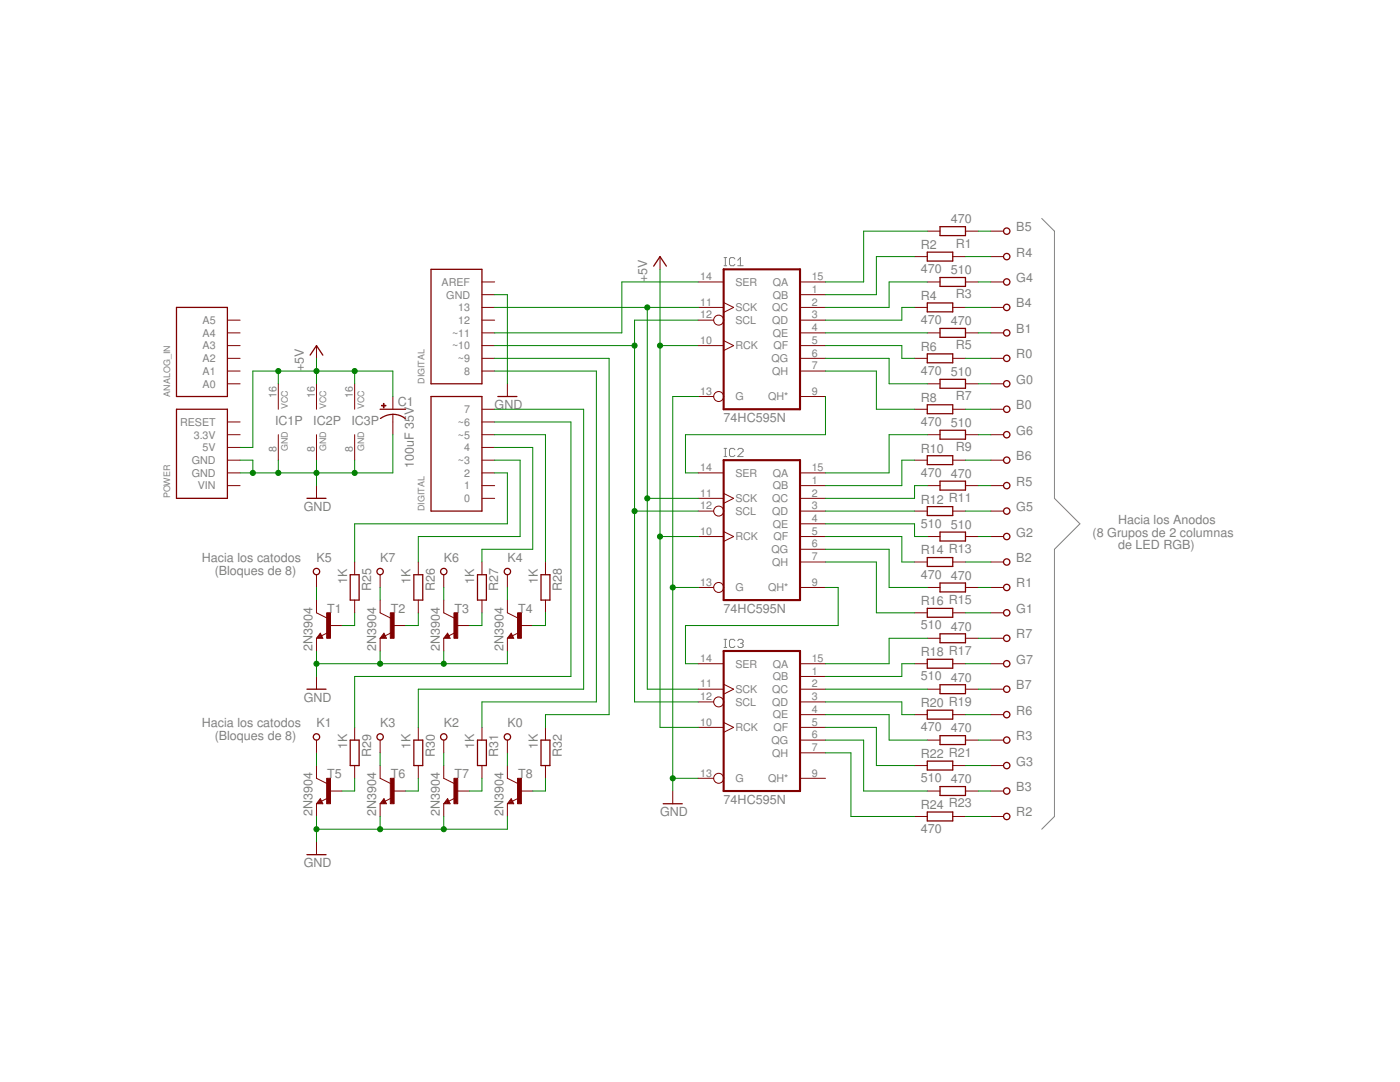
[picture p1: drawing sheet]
<svg xmlns="http://www.w3.org/2000/svg" width="279mm" height="216mm" viewBox="0 0 279 216" stroke-linecap="round" stroke-linejoin="round" font-family="sans-serif">
<g fill="none" stroke="#808080" stroke-width=".2">
<path d="M144.5 53h.5M144.5 51.4h.5M144.8 51.4v1.6M146.7 51.7l-.3-.3h-.5l-.3 .3v1l.3 .3h.5l.3-.3M147.2 53h1.1M147.2 51.9l.6-.5v1.6M207.9 43.6l2.5 2.5v53.3l5.1 5.1-5.1 5.1v53.3l-2.5 2.6M144.5 91.1h.5M144.5 89.5h.5M144.8 89.5v1.6M146.7 89.7l-.3-.2h-.5l-.3 .2v1.1l.3 .3h.5l.3-.3M147.2 89.7l.3-.2h.5l.3 .2v.3l-1.1 1.1h1.1"/>
<path d="M144.5 129.2h.5M144.5 127.6h.5M144.8 127.6v1.6M146.7 127.8l-.3-.2h-.5l-.3 .2v1.1l.3 .3h.5l.3-.3M147.2 127.8l.3-.2h.5l.3 .2v.3l-.3 .3M147.8 128.4h.2M148 128.4l.3 .3v.2l-.3 .3h-.5l-.3-.3"/>
</g>
<g fill="none" stroke="#800000" stroke-width=".25">
<path d="M86 53.7h10.2v22.9h-10.2zM130.5 53.1l1.2-1.9 1.3 1.9M185.1 50.3h5v1.8h-5zM187.6 45.2h5.1v1.8h-5.1zM187.6 55.4h5.1v1.7h-5.1zM35.2 61.3h10.2v17.8h-10.2zM61.9 70.9l1.3-1.9 1.2 1.9M86 79.1h10.2v22.9h-10.2zM99.4 79.1h3.8M185.1 60.5h5v1.7h-5zM185.1 70.6h5v1.8h-5zM187.6 65.5h5.1v1.8h-5.1z"/>
<path d="M187.6 75.7h5.1v1.8h-5.1zM35.2 81.7h10.2v17.7h-10.2zM61.3 99.4h3.8M75.9 81.7h5M75.9 83.5a4 4 0 0 1 5 0M185.1 80.8h5v1.7h-5zM185.1 90.9h5v1.8h-5zM187.6 85.9h5.1v1.7h-5.1zM187.6 96h5.1v1.8h-5.1zM69.9 114.7h1.8v5h-1.8zM82.6 114.7h1.8v5h-1.8zM95.3 114.7h1.8v5h-1.8z"/>
<path d="M108 114.7h1.7v5h-1.7zM185.1 101.1h5v1.8h-5zM185.1 111.3h5v1.7h-5zM187.6 106.2h5.1v1.7h-5.1zM187.6 116.3h5.1v1.8h-5.1zM61.3 137.5h3.8M63.9 126.9l-.1 .2h.4l-.3-.5-.5 .6h.8M76.6 126.9l-.1 .2h.4l-.3-.5-.5 .6h.8M89.3 126.9l-.1 .2h.4l-.3-.5-.5 .6h.8M102 126.9l-.1 .2h.4l-.3-.5-.5 .6h.8M185.1 121.4h5v1.8h-5zM185.1 131.6h5v1.7h-5z"/>
<path d="M187.6 126.5h5.1v1.7h-5.1zM187.6 136.6h5.1v1.8h-5.1zM63.9 159.9l-.1 .2h.4l-.3-.5-.5 .7h.8M69.9 147.7h1.8v5.1h-1.8zM76.6 159.9l-.1 .2h.4l-.3-.5-.5 .7h.8M82.6 147.7h1.8v5.1h-1.8zM89.3 159.9l-.1 .2h.4l-.3-.5-.5 .7h.8M95.3 147.7h1.8v5.1h-1.8zM102 159.9l-.1 .2h.4l-.3-.5-.5 .7h.8M108 147.7h1.7v5.1h-1.7zM185.1 141.7h5v1.8h-5zM185.1 151.9h5v1.7h-5z"/>
<path d="M187.6 146.8h5.1v1.8h-5.1zM187.6 157h5.1v1.7h-5.1zM61.3 170.5h3.8M132.4 160.4h3.8M185.1 162h5v1.8h-5z"/>
<circle cx="200.9" cy="46.1" r=".64"/>
<circle cx="200.9" cy="51.2" r=".64"/>
<circle cx="200.9" cy="56.3" r=".64"/>
<circle cx="200.9" cy="66.4" r=".64"/>
<circle cx="200.9" cy="61.3" r=".64"/>
<circle cx="200.9" cy="71.5" r=".64"/>
<circle cx="200.9" cy="76.6" r=".64"/>
<circle cx="200.9" cy="81.7" r=".64"/>
<circle cx="200.9" cy="86.7" r=".64"/>
<circle cx="200.9" cy="91.8" r=".64"/>
<circle cx="200.9" cy="96.9" r=".64"/>
<circle cx="63.2" cy="114" r=".64"/>
<circle cx="75.9" cy="114" r=".64"/>
<circle cx="88.6" cy="114" r=".64"/>
<circle cx="101.3" cy="114" r=".64"/>
<circle cx="200.9" cy="107.1" r=".64"/>
<circle cx="200.9" cy="102" r=".64"/>
<circle cx="200.9" cy="112.1" r=".64"/>
<circle cx="200.9" cy="117.2" r=".64"/>
<circle cx="200.9" cy="137.5" r=".64"/>
<circle cx="200.9" cy="132.4" r=".64"/>
<circle cx="200.9" cy="127.4" r=".64"/>
<circle cx="200.9" cy="122.3" r=".64"/>
<circle cx="63.2" cy="147" r=".64"/>
<circle cx="75.9" cy="147" r=".64"/>
<circle cx="88.6" cy="147" r=".64"/>
<circle cx="101.3" cy="147" r=".64"/>
<circle cx="200.9" cy="142.6" r=".64"/>
<circle cx="200.9" cy="152.8" r=".64"/>
<circle cx="200.9" cy="157.8" r=".64"/>
<circle cx="200.9" cy="147.7" r=".64"/>
<circle cx="200.9" cy="162.9" r=".64"/>
</g>
<g fill="none" stroke="#800000" stroke-width=".2">
<path d="M96.2 58.8h2.5M96.2 56.3h2.5M131.7 51.2v2.5M139.3 56.3h5.1M159.7 58.8h5M159.7 56.3h5M182.5 51.2h2.6M185.1 56.3h2.5M185.1 46.1h2.5M190.1 51.2h2.6M192.7 56.3h2.5M192.7 46.1h2.5"/>
<path d="M197.7 56.3h2.6M197.7 46.1h2.6M197.7 51.2h2.6M45.4 76.6h2.5M45.4 74h2.5M45.4 71.5h2.5M45.4 69h2.5M45.4 66.4h2.5M45.4 63.9h2.5M55.5 76.6v5.1M63.2 69v2.5M63.2 76.6v5.1"/>
<path d="M70.8 76.6v5.1M78.4 79.1v2.6M96.2 74h2.5M96.2 71.5h2.5M96.2 69h2.5M96.2 66.4h2.5M96.2 63.9h2.5M96.2 61.3h2.5M101.3 76.6v2.5M139.3 69h5.1M139.3 63.9h3.1M139.3 61.3h5.1"/>
<path d="M139.3 79.1h3.1M144.4 60.4l2 .9-2 1M144.4 68l2 1-2 1M159.7 74h5M159.7 71.5h5M159.7 69h5M159.7 66.4h5M159.7 63.9h5M159.7 61.3h5M159.7 79.1h5M182.5 71.5h2.6M182.5 61.3h2.6"/>
<path d="M185.1 76.6h2.5M185.1 66.4h2.5M190.1 71.5h2.6M190.1 61.3h2.6M192.7 76.6h2.5M192.7 66.4h2.5M197.7 76.6h2.6M197.7 71.5h2.6M197.7 66.4h2.6M197.7 61.3h2.6M45.4 96.9h2.5M45.4 94.4h2.5"/>
<path d="M45.4 91.8h2.5M45.4 89.3h2.5M45.4 86.7h2.5M45.4 84.2h2.5M55.5 86.7v5.1M63.2 86.7v5.1M63.2 96.9v2.5M70.8 86.7v5.1M78.4 82.7v4M96.2 99.4h2.5M96.2 96.9h2.5M96.2 94.4h2.5"/>
<path d="M96.2 91.8h2.5M96.2 89.3h2.5M96.2 86.7h2.5M96.2 84.2h2.5M96.2 81.7h2.5M139.3 99.4h5.1M139.3 94.4h5.1M144.4 98.4l2 1-2 1M159.7 99.4h5M159.7 96.9h5M159.7 94.4h5M182.5 91.8h2.6"/>
<path d="M182.5 81.7h2.6M185.1 96.9h2.5M185.1 86.7h2.5M190.1 91.8h2.6M190.1 81.7h2.6M192.7 96.9h2.5M192.7 86.7h2.5M197.7 96.9h2.6M197.7 91.8h2.6M197.7 86.7h2.6M197.7 81.7h2.6M63.2 114.7v2.5"/>
<path d="M63.2 119.7v2.6l2 1M70.8 112.1v2.6M70.8 119.7v2.6M75.9 119.7v2.6l2 1M75.9 114.7v2.5M83.5 112.1v2.6M83.5 119.7v2.6M88.6 119.7v2.6l2 1M88.6 114.7v2.5M96.2 112.1v2.6M96.2 119.7v2.6M101.3 119.7v2.6l2 1"/>
<path d="M101.3 114.7v2.5M108.9 112.1v2.6M108.9 119.7v2.6M139.3 102h3.1M139.3 107.1h5.1M139.3 117.2h3.1M144.4 106.1l2 1-2 .9M159.7 102h5M159.7 104.5h5M159.7 107.1h5M159.7 109.6h5M159.7 112.1h5"/>
<path d="M159.7 117.2h5M182.5 102h2.6M182.5 112.1h2.6M185.1 107.1h2.5M185.1 117.2h2.5M190.1 102h2.6M190.1 112.1h2.6M192.7 107.1h2.5M192.7 117.2h2.5M197.7 102h2.6M197.7 107.1h2.6M197.7 112.1h2.6"/>
<path d="M197.7 117.2h2.6M63.2 127.4v2.5M63.2 135v2.5M63.9 126.3l.5 1.1h-1.2zM65.4 126.3l-1.2 .6M65.7 124.8h2.5M75.9 127.4v2.5M76.6 126.3l.5 1.1h-1.2zM78.1 126.3l-1.2 .6M78.4 124.8h2.5M88.6 127.4v2.5M89.3 126.3l.5 1.1h-1.2z"/>
<path d="M90.8 126.3l-1.2 .6M91.1 124.8h2.5M101.3 127.4v2.5M102 126.3l.5 1.1h-1.2zM103.5 126.3l-1.2 .6M103.8 124.8h2.5M139.3 137.5h5.1M139.3 132.4h5.1M144.4 136.5l2 1-2 1M159.7 135h5M159.7 137.5h5M159.7 132.4h5"/>
<path d="M182.5 132.4h2.6M182.5 122.3h2.6M185.1 137.5h2.5M185.1 127.4h2.5M190.1 132.4h2.6M190.1 122.3h2.6M192.7 137.5h2.5M192.7 127.4h2.5M197.7 137.5h2.6M197.7 132.4h2.6M197.7 127.4h2.6M197.7 122.3h2.6"/>
<path d="M63.2 147.7v2.5M63.2 152.8v2.5l2 1M63.9 159.4l.5 1h-1.2zM65.4 159.3l-1.2 .6M65.7 157.8h2.5M70.8 145.1v2.6M70.8 152.8v2.5M75.9 147.7v2.5M75.9 152.8v2.5l2 1M76.6 159.4l.5 1h-1.2zM78.1 159.3l-1.2 .6M78.4 157.8h2.5"/>
<path d="M83.5 145.1v2.6M83.5 152.8v2.5M88.6 147.7v2.5M88.6 152.8v2.5l2 1M89.3 159.4l.5 1h-1.2zM90.8 159.3l-1.2 .6M91.1 157.8h2.5M96.2 145.1v2.6M96.2 152.8v2.5M101.3 147.7v2.5M101.3 152.8v2.5l2 1M102 159.4l.5 1h-1.2z"/>
<path d="M103.5 159.3l-1.2 .6M103.8 157.8h2.5M108.9 145.1v2.6M108.9 152.8v2.5M134.3 157.8v2.6M139.3 140.1h3.1M139.3 145.1h5.1M139.3 155.3h3.1M144.4 144.1l2 1-2 1M159.7 140.1h5M159.7 142.6h5M159.7 145.1h5"/>
<path d="M159.7 147.7h5M159.7 150.2h5M159.7 155.3h5M182.5 142.6h2.6M182.5 152.8h2.6M185.1 147.7h2.5M185.1 157.8h2.5M190.1 142.6h2.6M190.1 152.8h2.6M192.7 147.7h2.5M192.7 157.8h2.5M197.7 142.6h2.6"/>
<path d="M197.7 147.7h2.6M197.7 152.8h2.6M197.7 157.8h2.6M63.2 160.4v2.5M63.2 168v2.5M75.9 160.4v2.5M88.6 160.4v2.5M101.3 160.4v2.5M182.5 162.9h2.6M190.1 162.9h2.6M197.7 162.9h2.6"/>
<circle cx="143.4" cy="79.1" r=".99"/>
<circle cx="143.4" cy="63.9" r=".99"/>
<circle cx="143.4" cy="117.2" r=".99"/>
<circle cx="143.4" cy="102" r=".99"/>
<circle cx="143.4" cy="140.1" r=".99"/>
<circle cx="143.4" cy="155.3" r=".99"/>
</g>
<path d="M144.4 53.7h15.3v28h-15.3zM144.4 91.8h15.3v27.9h-15.3zM144.4 129.9h15.3v27.9h-15.3z" fill="none" stroke="#800000" stroke-width=".42"/>
<g fill="#800000" stroke="#800000" stroke-width=".2">
<path d="M76.1 80.9h.9v.1h-.9z"/>
<path d="M76.5 80.5h.1v.9h-.1z"/>
<path d="M65.2 122.3h.8v5.1h-.8z"/>
<path d="M77.9 122.3h.8v5.1h-.8z"/>
<path d="M90.6 122.3h.8v5.1h-.8z"/>
<path d="M103.3 122.3h.8v5.1h-.8z"/>
<path d="M65.2 155.3h.8v5.1h-.8z"/>
<path d="M77.9 155.3h.8v5.1h-.8z"/>
<path d="M90.6 155.3h.8v5.1h-.8z"/>
<path d="M103.3 155.3h.8v5.1h-.8z"/>
</g>
<g fill="none" stroke="#008000" stroke-width=".2">
<path d="M98.7 58.8h2.6v17.8M131.7 53.7v91.4h7.6M139.3 56.3h-15.2v10.1h-25.4M182.5 51.2h-7.6v7.6h-10.2M185.1 56.3h-7.7v5h-12.7M185.1 46.1h-12.7v10.2h-7.7M192.7 51.2h5M195.2 56.3h2.5M195.2 46.1h2.5M55.5 74v2.6M63.2 71.5v5.1M70.8 74v2.6"/>
<path d="M78.4 79.1v-5.1h-27.9v15.3h-2.6M98.7 74h20.3v66.1h-22.8v5M98.7 69h27.9M98.7 61.3h40.6M98.7 71.5h22.9v71.1h-12.7v2.5M129.2 61.3v76.2h10.1M131.7 69h7.6M139.3 79.1h-5v78.7M139.3 63.9h-12.7v76.2h12.7M164.7 74h10.2v7.7h7.6M164.7 69h15.3v2.5h2.5M164.7 79.1v7.6h-27.9v7.7h2.5"/>
<path d="M164.7 66.4h20.4M164.7 71.5h12.7v5.1h7.7M182.5 61.3h-2.5v2.6h-15.3M192.7 61.3h5M192.7 71.5h5M195.2 66.4h2.5M195.2 76.6h2.5M47.9 91.8h2.6v2.6M55.5 91.8v2.6M63.2 91.8v5.1M70.8 91.8v2.6M78.4 86.7v7.7h-30.5"/>
<path d="M98.7 94.4h2.6v10.1h-30.5v7.6M98.7 84.2h15.2v50.8h-43.1v10.1M98.7 89.3h7.6v20.3h-10.1v2.5M98.7 91.8h5.1v15.3h-20.3v5M98.7 86.7h10.2v25.4M98.7 81.7h17.8v55.8h-33v7.6M129.2 99.4h10.1M182.5 91.8h-2.5v5.1h-15.3M185.1 86.7h-7.7v7.7h-12.7M185.1 96.9h-2.6v2.5h-17.8M192.7 91.8h5M192.7 81.7h5"/>
<path d="M195.2 86.7h2.5M195.2 96.9h2.5M63.2 117.2v2.5M75.9 117.2v2.5M88.6 117.2v2.5M101.3 117.2v2.5M126.6 102h12.7M131.7 107.1h7.6M134.3 117.2h5M164.7 107.1h15.3v5h2.5M164.7 104.5h17.8v2.6h2.6M164.7 117.2h2.6v7.6h-30.5v7.6h2.5"/>
<path d="M164.7 109.6h12.7v7.6h7.7M164.7 102h17.8M164.7 112.1h10.2v10.2h7.6M192.7 102h5M192.7 112.1h5M195.2 107.1h2.5M195.2 117.2h2.5M63.2 129.9v5.1M70.8 122.3v2.5h-2.6M75.9 129.9v2.5M83.5 122.3v2.5h-2.6M88.6 129.9v2.5"/>
<path d="M96.2 122.3v2.5h-2.6M101.3 129.9v2.5h-38.1M108.9 122.3v2.5h-2.6M164.7 137.5h20.4M182.5 132.4h-2.5v2.6h-15.3M185.1 127.4h-7.7v5h-12.7M192.7 132.4h5M192.7 122.3h5M195.2 137.5h2.5M195.2 127.4h2.5M63.2 150.2v2.6M70.8 155.3v2.5h-2.6"/>
<path d="M75.9 150.2v2.6M83.5 155.3v2.5h-2.6M88.6 150.2v2.6M96.2 155.3v2.5h-2.6M101.3 150.2v2.6M108.9 155.3v2.5h-2.6M134.3 155.3h5M164.7 145.1h10.2v7.7h7.6M164.7 140.1h15.3v2.5h2.5M164.7 147.7h7.7v10.1h12.7M164.7 142.6h12.7v5.1h7.7M164.7 150.2h5.1v12.7h12.7"/>
<path d="M192.7 142.6h5M192.7 152.8h5M195.2 147.7h2.5M195.2 157.8h2.5M63.2 162.9v5.1M75.9 162.9v2.6M88.6 162.9v2.6M101.3 162.9v2.6h-38.1M192.7 162.9h5"/>
</g>
<g fill="#008000" stroke="#008000" stroke-width=".2">
<circle cx="63.2" cy="74" r=".51"/>
<circle cx="70.8" cy="74" r=".51"/>
<circle cx="55.5" cy="74" r=".51"/>
<circle cx="131.7" cy="69" r=".51"/>
<circle cx="131.7" cy="107.1" r=".51"/>
<circle cx="63.2" cy="94.4" r=".51"/>
<circle cx="70.8" cy="94.4" r=".51"/>
<circle cx="55.5" cy="94.4" r=".51"/>
<circle cx="50.5" cy="94.4" r=".51"/>
<circle cx="134.3" cy="155.3" r=".51"/>
<circle cx="134.3" cy="117.2" r=".51"/>
<circle cx="63.2" cy="132.4" r=".51"/>
<circle cx="75.9" cy="132.4" r=".51"/>
<circle cx="88.6" cy="132.4" r=".51"/>
<circle cx="63.2" cy="165.5" r=".51"/>
<circle cx="75.9" cy="165.5" r=".51"/>
<circle cx="88.6" cy="165.5" r=".51"/>
<circle cx="129.2" cy="99.4" r=".51"/>
<circle cx="129.2" cy="61.3" r=".51"/>
<circle cx="126.6" cy="102" r=".51"/>
<circle cx="126.6" cy="69" r=".51"/>
</g>
<g font-size="2.5" fill="#808080">
<text x="189.7" y="44.6">470</text>
<text x="202.8" y="46.1">B5</text>
<text x="183.8" y="49.7">R2</text>
<text x="190.7" y="49.4">R1</text>
<text x="202.8" y="51.2">R4</text>
<text x="129.2" y="56.3" transform="rotate(-90 129.2 56.3)">+5V</text>
<text x="183.8" y="54.5">470</text>
<text x="183.8" y="59.9">R4</text>
<text x="189.7" y="54.7">510</text>
<text x="190.7" y="59.5">R3</text>
<text x="202.8" y="56.3">G4</text>
<text x="183.8" y="64.7">470</text>
<text x="189.7" y="64.9">470</text>
<text x="202.8" y="61.3">B4</text>
<text x="183.8" y="70">R6</text>
<text x="190.7" y="69.7">R5</text>
<text x="202.8" y="71.5">R0</text>
<text x="202.8" y="66.4">B1</text>
<text x="60.6" y="74" transform="rotate(-90 60.6 74)">+5V</text>
<text x="183.8" y="74.8">470</text>
<text x="189.7" y="75.1">510</text>
<text x="202.8" y="76.6">G0</text>
<text x="79.4" y="81">C1</text>
<text x="98.7" y="81.7">GND</text>
<text x="183.8" y="80.2">R8</text>
<text x="190.7" y="79.9">R7</text>
<text x="202.8" y="81.7">B0</text>
<text x="54.9" y="84.8">IC1P</text>
<text x="62.5" y="84.8">IC2P</text>
<text x="70.1" y="84.8">IC3P</text>
<text x="144.4" y="84.2">74HC595N</text>
<text x="183.8" y="85">470</text>
<text x="189.7" y="85.2">510</text>
<text x="202.8" y="86.7">G6</text>
<text x="82.6" y="93.3" transform="rotate(-90 82.6 93.3)">100uF 35V</text>
<text x="183.8" y="95.1">470</text>
<text x="183.8" y="90.3">R10</text>
<text x="189.7" y="95.4">470</text>
<text x="190.7" y="90">R9</text>
<text x="202.8" y="91.8">B6</text>
<text x="60.6" y="102">GND</text>
<text x="183.8" y="100.5">R12 R11</text>
<text x="202.8" y="96.9">R5</text>
<text x="202.8" y="102">G5</text>
<text x="183.8" y="105.3">510</text>
<text x="189.7" y="105.5">510</text>
<text x="202.8" y="107.1">G2</text>
<text x="218.1" y="107.1">(8 Grupos de 2 columnas</text>
<text x="223.1" y="104.5">Hacia los Anodos</text>
<text x="40.3" y="112.1">Hacia los catodos</text>
<text x="63.2" y="112.1">K5</text>
<text x="75.9" y="112.1">K7</text>
<text x="88.6" y="112.1">K6</text>
<text x="101.3" y="112.1">K4</text>
<text x="183.8" y="110.6">R14 R13</text>
<text x="202.8" y="112.1">B2</text>
<text x="223.1" y="109.6">de LED RGB)</text>
<text x="42.8" y="114.7">(Bloques de 8)</text>
<text x="69.3" y="116.5" transform="rotate(-90 69.3 116.5)">1K</text>
<text x="74.1" y="118" transform="rotate(-90 74.1 118)">R25</text>
<text x="82" y="116.5" transform="rotate(-90 82 116.5)">1K</text>
<text x="86.8" y="118" transform="rotate(-90 86.8 118)">R26</text>
<text x="94.6" y="116.5" transform="rotate(-90 94.6 116.5)">1K</text>
<text x="99.4" y="118" transform="rotate(-90 99.4 118)">R27</text>
<text x="107.3" y="116.5" transform="rotate(-90 107.3 116.5)">1K</text>
<text x="112.1" y="118" transform="rotate(-90 112.1 118)">R28</text>
<text x="183.8" y="115.4">470</text>
<text x="189.7" y="115.7">470</text>
<text x="202.8" y="117.2">R1</text>
<text x="65.3" y="122.3">T1</text>
<text x="78" y="122.3">T2</text>
<text x="90.7" y="122.3">T3</text>
<text x="103.4" y="122.3">T4</text>
<text x="144.4" y="122.3">74HC595N</text>
<text x="183.8" y="125.6">510</text>
<text x="183.8" y="120.8">R16 R15</text>
<text x="189.7" y="125.8">470</text>
<text x="202.8" y="122.3">G1</text>
<text x="62.4" y="129.9" transform="rotate(-90 62.4 129.9)">2N3904</text>
<text x="75.1" y="129.9" transform="rotate(-90 75.1 129.9)">2N3904</text>
<text x="87.8" y="129.9" transform="rotate(-90 87.8 129.9)">2N3904</text>
<text x="100.5" y="129.9" transform="rotate(-90 100.5 129.9)">2N3904</text>
<text x="183.8" y="130.9">R18 R17</text>
<text x="202.8" y="127.4">R7</text>
<text x="183.8" y="135.7">510</text>
<text x="189.7" y="136">470</text>
<text x="202.8" y="132.4">G7</text>
<text x="202.8" y="137.5">B7</text>
<text x="60.6" y="140.1">GND</text>
<text x="183.8" y="141.1">R20 R19</text>
<text x="202.8" y="142.6">R6</text>
<text x="40.3" y="145.1">Hacia los catodos</text>
<text x="42.8" y="147.7">(Bloques de 8)</text>
<text x="63.2" y="145.1">K1</text>
<text x="69.3" y="149.5" transform="rotate(-90 69.3 149.5)">1K</text>
<text x="75.9" y="145.1">K3</text>
<text x="82" y="149.5" transform="rotate(-90 82 149.5)">1K</text>
<text x="88.6" y="145.1">K2</text>
<text x="94.6" y="149.5" transform="rotate(-90 94.6 149.5)">1K</text>
<text x="101.3" y="145.1">K0</text>
<text x="107.3" y="149.5" transform="rotate(-90 107.3 149.5)">1K</text>
<text x="183.8" y="145.9">470</text>
<text x="189.7" y="146.2">470</text>
<text x="202.8" y="147.7">R3</text>
<text x="65.3" y="155.3">T5</text>
<text x="74.1" y="151" transform="rotate(-90 74.1 151)">R29</text>
<text x="78" y="155.3">T6</text>
<text x="86.8" y="151" transform="rotate(-90 86.8 151)">R30</text>
<text x="90.7" y="155.3">T7</text>
<text x="99.4" y="151" transform="rotate(-90 99.4 151)">R31</text>
<text x="103.4" y="155.3">T8</text>
<text x="112.1" y="151" transform="rotate(-90 112.1 151)">R32</text>
<text x="183.8" y="151.3">R22 R21</text>
<text x="202.8" y="152.8">G3</text>
<text x="144.4" y="160.4">74HC595N</text>
<text x="183.8" y="156.1">510</text>
<text x="183.8" y="161.4">R24 R23</text>
<text x="189.7" y="156.3">470</text>
<text x="202.8" y="157.8">B3</text>
<text x="62.4" y="162.9" transform="rotate(-90 62.4 162.9)">2N3904</text>
<text x="75.1" y="162.9" transform="rotate(-90 75.1 162.9)">2N3904</text>
<text x="87.8" y="162.9" transform="rotate(-90 87.8 162.9)">2N3904</text>
<text x="100.5" y="162.9" transform="rotate(-90 100.5 162.9)">2N3904</text>
<text x="131.7" y="162.9">GND</text>
<text x="183.8" y="166.2">470</text>
<text x="202.8" y="162.9">R2</text>
<text x="60.6" y="173.1">GND</text>
</g>
<g font-size="2.1" fill="#808080">
<text x="88.1" y="57">AREF</text>
<text x="89.1" y="59.6">GND</text>
<text x="139.7" y="55.9">14</text>
<text x="146.8" y="57">SER</text>
<text x="154.2" y="59.6">QB</text>
<text x="154.2" y="57">QA</text>
<text x="162" y="58.5">1</text>
<text x="162" y="55.9">15</text>
<text x="40.4" y="64.7">A5</text>
<text x="91.5" y="64.7">12</text>
<text x="91.5" y="62.1">13</text>
<text x="139.7" y="63.5">12</text>
<text x="139.7" y="61">11</text>
<text x="146.8" y="64.7">SCL</text>
<text x="146.8" y="62.1">SCK</text>
<text x="154.1" y="62.1">QC</text>
<text x="154.1" y="64.7">QD</text>
<text x="162" y="61">2</text>
<text x="162" y="63.5">3</text>
<text x="40.4" y="69.7">A3</text>
<text x="40.4" y="67.2">A4</text>
<text x="90.2" y="69.7">~10</text>
<text x="90.2" y="67.2">~11</text>
<text x="139.7" y="68.6">10</text>
<text x="146.8" y="69.7">RCK</text>
<text x="154.2" y="67.2">QE</text>
<text x="154.3" y="69.7">QF</text>
<text x="162" y="66.1">4</text>
<text x="162" y="68.6">5</text>
<text x="162" y="71.2">6</text>
<text x="40.4" y="77.3">A0</text>
<text x="40.4" y="74.8">A1</text>
<text x="40.4" y="72.3">A2</text>
<text x="91.4" y="72.3">~9</text>
<text x="92.7" y="74.8">8</text>
<text x="154" y="72.3">QG</text>
<text x="154.1" y="74.8">QH</text>
<text x="162" y="73.7">7</text>
<text x="55.2" y="79.3" transform="rotate(-90 55.2 79.3)">16</text>
<text x="62.8" y="79.3" transform="rotate(-90 62.8 79.3)">16</text>
<text x="70.4" y="79.3" transform="rotate(-90 70.4 79.3)">16</text>
<text x="92.7" y="82.4">7</text>
<text x="139.7" y="78.8">13</text>
<text x="146.8" y="79.9">G</text>
<text x="153.3" y="79.9">QH*</text>
<text x="162" y="78.8">9</text>
<text x="35.9" y="85">RESET</text>
<text x="38.7" y="87.5">3.3V</text>
<text x="91.4" y="87.5">~5</text>
<text x="91.4" y="85">~6</text>
<text x="38.3" y="95.1">GND</text>
<text x="38.3" y="92.6">GND</text>
<text x="40.4" y="90">5V</text>
<text x="55.2" y="90.3" transform="rotate(-90 55.2 90.3)">8</text>
<text x="62.8" y="90.3" transform="rotate(-90 62.8 90.3)">8</text>
<text x="70.4" y="90.3" transform="rotate(-90 70.4 90.3)">8</text>
<text x="91.4" y="92.6">~3</text>
<text x="92.7" y="95.1">2</text>
<text x="92.7" y="90">4</text>
<text x="139.7" y="94">14</text>
<text x="146.8" y="95.1">SER</text>
<text x="154.2" y="95.1">QA</text>
<text x="162" y="94">15</text>
<text x="39.5" y="97.7">VIN</text>
<text x="92.7" y="100.2">0</text>
<text x="92.7" y="97.7">1</text>
<text x="139.7" y="101.6">12</text>
<text x="139.7" y="99.1">11</text>
<text x="146.8" y="100.2">SCK</text>
<text x="154.1" y="100.2">QC</text>
<text x="154.2" y="97.7">QB</text>
<text x="162" y="96.5">1</text>
<text x="162" y="99.1">2</text>
<text x="162" y="101.6">3</text>
<text x="139.7" y="106.7">10</text>
<text x="146.8" y="102.7">SCL</text>
<text x="146.8" y="107.8">RCK</text>
<text x="154.1" y="102.7">QD</text>
<text x="154.2" y="105.3">QE</text>
<text x="154.3" y="107.8">QF</text>
<text x="162" y="104.2">4</text>
<text x="162" y="106.7">5</text>
<text x="154" y="110.4">QG</text>
<text x="154.1" y="112.9">QH</text>
<text x="162" y="109.2">6</text>
<text x="162" y="111.8">7</text>
<text x="139.7" y="116.9">13</text>
<text x="146.8" y="118">G</text>
<text x="153.3" y="118">QH*</text>
<text x="162" y="116.9">9</text>
<text x="139.7" y="137.2">11</text>
<text x="139.7" y="132.1">14</text>
<text x="146.8" y="133.2">SER</text>
<text x="154.2" y="135.7">QB</text>
<text x="154.2" y="133.2">QA</text>
<text x="162" y="134.6">1</text>
<text x="162" y="137.2">2</text>
<text x="162" y="132.1">15</text>
<text x="139.7" y="139.7">12</text>
<text x="146.8" y="140.8">SCL</text>
<text x="146.8" y="138.3">SCK</text>
<text x="154.1" y="138.3">QC</text>
<text x="154.1" y="140.8">QD</text>
<text x="154.2" y="143.4">QE</text>
<text x="162" y="139.7">3</text>
<text x="162" y="142.2">4</text>
<text x="139.7" y="144.8">10</text>
<text x="146.8" y="145.9">RCK</text>
<text x="154" y="148.4">QG</text>
<text x="154.3" y="145.9">QF</text>
<text x="162" y="144.8">5</text>
<text x="162" y="147.3">6</text>
<text x="162" y="149.9">7</text>
<text x="139.7" y="154.9">13</text>
<text x="154.1" y="151">QH</text>
<text x="162" y="154.9">9</text>
<text x="146.8" y="156.1">G</text>
<text x="153.3" y="156.1">QH*</text>
</g>
<g font-size="1.8" fill="#808080">
<text x="84.7" y="76.6" transform="rotate(-90 84.7 76.6)">DIGITAL</text>
<text x="34" y="79.1" transform="rotate(-90 34 79.1)">ANALOG_IN</text>
<text x="57.4" y="81.7" transform="rotate(-90 57.4 81.7)">VCC</text>
<text x="65.1" y="81.7" transform="rotate(-90 65.1 81.7)">VCC</text>
<text x="72.7" y="81.7" transform="rotate(-90 72.7 81.7)">VCC</text>
<text x="57.4" y="90" transform="rotate(-90 57.4 90)">GND</text>
<text x="65.1" y="90" transform="rotate(-90 65.1 90)">GND</text>
<text x="72.7" y="90" transform="rotate(-90 72.7 90)">GND</text>
<text x="34" y="99.4" transform="rotate(-90 34 99.4)">POWER</text>
<text x="84.7" y="102" transform="rotate(-90 84.7 102)">DIGITAL</text>
</g>
</svg>
